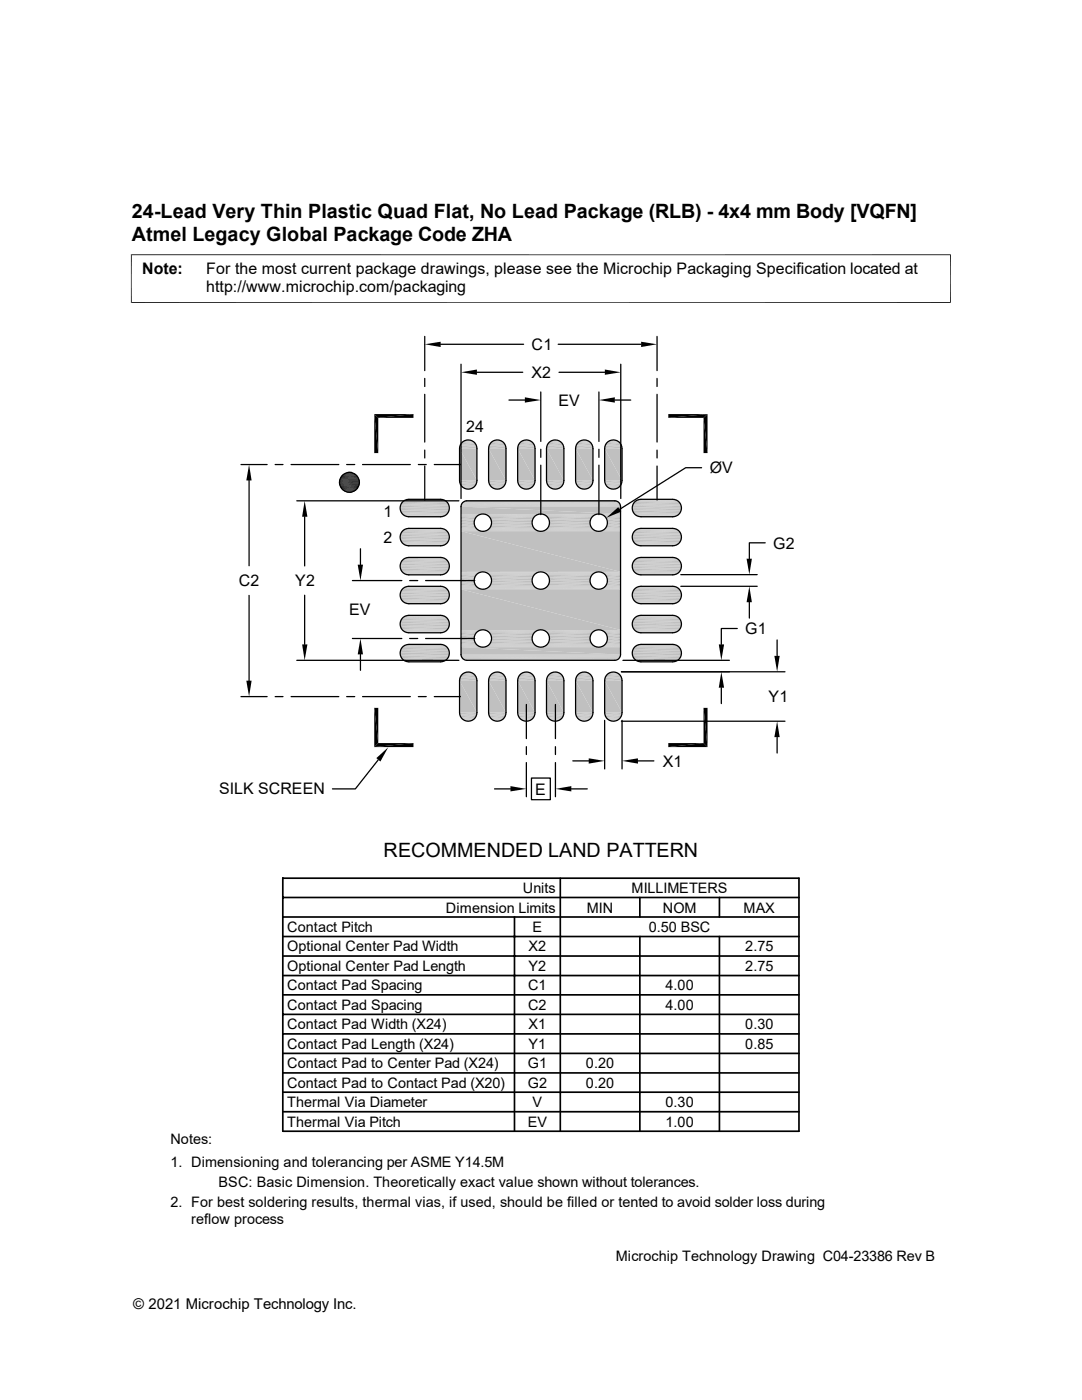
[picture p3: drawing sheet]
<svg xmlns="http://www.w3.org/2000/svg" width="216mm" height="279mm" viewBox="0 0 216 279" stroke-linecap="round" stroke-linejoin="round" font-family="sans-serif">
<g fill="#c0c0c0">
<path d="M121.9 87.9h1z"/>
<path d="M122.2 87.8l.7 .1z"/>
<path d="M116.1 87.9h1z"/>
<path d="M116.4 87.8l.7 .1z"/>
<path d="M110.3 87.9h1z"/>
<path d="M110.7 87.8l.6 .1z"/>
<path d="M104.5 87.9h1z"/>
<path d="M104.9 87.8l.6 .1z"/>
<path d="M98.8 87.9h.9z"/>
<path d="M99.1 87.8l.6 .1z"/>
<path d="M93 87.9h.9z"/>
<path d="M93.3 87.8l.6 .1z"/>
<path d="M121.6 88h1.5z"/>
<path d="M121.9 87.9l1.2 .1z"/>
<path d="M115.8 88h1.5z"/>
<path d="M116.1 87.9l1.2 .1z"/>
<path d="M110 88h1.6z"/>
<path d="M110.3 87.9l1.3 .1z"/>
<path d="M104.2 88h1.6z"/>
<path d="M104.5 87.9l1.3 .1z"/>
<path d="M98.5 88h1.5z"/>
<path d="M98.8 87.9l1.2 .1z"/>
<path d="M92.7 88h1.5z"/>
<path d="M93 87.9l1.2 .1z"/>
</g>
<path d="M121.3 88.1h2.1" fill="none" stroke="#c0c0c0" stroke-width=".2"/>
<path d="M121.6 88h1.5l.3 .1z" fill="#c0c0c0"/>
<path d="M115.5 88.1h2.1" fill="none" stroke="#c0c0c0" stroke-width=".2"/>
<path d="M115.8 88h1.5l.3 .1z" fill="#c0c0c0"/>
<path d="M109.8 88.1h2" fill="none" stroke="#c0c0c0" stroke-width=".2"/>
<path d="M110 88h1.6l.2 .1z" fill="#c0c0c0"/>
<path d="M104 88.1h2" fill="none" stroke="#c0c0c0" stroke-width=".2"/>
<path d="M104.2 88h1.6l.2 .1z" fill="#c0c0c0"/>
<path d="M98.2 88.1h2.1" fill="none" stroke="#c0c0c0" stroke-width=".2"/>
<path d="M98.5 88h1.5l.3 .1z" fill="#c0c0c0"/>
<path d="M92.4 88.1h2.1" fill="none" stroke="#c0c0c0" stroke-width=".2"/>
<path d="M92.7 88h1.5l.3 .1z" fill="#c0c0c0"/>
<path d="M92.2 88.2h2.5M98 88.2h2.5M103.7 88.2h2.6M109.5 88.2h2.6M115.3 88.2h2.6M121.1 88.2h2.6" fill="none" stroke="#c0c0c0" stroke-width=".21"/>
<path d="M91.9 88.5h3M97.7 88.5h3M103.5 88.5h3M109.3 88.5h3M115.1 88.5h3M120.9 88.5h3" fill="none" stroke="#c0c0c0" stroke-width=".25"/>
<path d="M91.7 89h3.5M91.8 88.8h3.2M97.5 89h3.4M97.6 88.8h3.2M103.3 89h3.4M103.4 88.8h3.2M109.1 89h3.4M109.2 88.8h3.2M114.9 89h3.4M115 88.8h3.2M120.6 89h3.5M120.8 88.8h3.2" fill="none" stroke="#c0c0c0" stroke-width=".3"/>
<path d="M91.7 89.4h3.5M97.5 89.4h3.5M103.3 89.4h3.5M109.1 89.4h3.4M114.9 89.4h3.4M120.6 89.4h3.5" fill="none" stroke="#c0c0c0" stroke-width=".34"/>
<g fill="#c0c0c0">
<path d="M120.6 89.5l3.5 6.4h-3.5z"/>
<path d="M120.6 89.5h3.5v6.4z"/>
<path d="M114.9 89.5l3.4 6.4h-3.4z"/>
<path d="M114.9 89.5h3.4v6.4z"/>
<path d="M109.1 89.5l3.4 6.4h-3.4z"/>
<path d="M109.1 89.5h3.4v6.4z"/>
<path d="M103.3 89.5l3.5 6.4h-3.5z"/>
<path d="M103.3 89.5h3.5v6.4z"/>
<path d="M97.5 89.5l3.5 6.4h-3.5z"/>
<path d="M97.5 89.5h3.5v6.4z"/>
<path d="M91.7 89.5l3.5 6.4h-3.5z"/>
<path d="M91.7 89.5h3.5v6.4z"/>
</g>
<path d="M91.7 96.1h3.5M97.5 96.1h3.5M103.3 96.1h3.5M109.1 96.1h3.4M114.9 96.1h3.4M120.6 96.1h3.5" fill="none" stroke="#c0c0c0" stroke-width=".34"/>
<path d="M91.7 96.4h3.5M91.8 96.7h3.2M97.5 96.4h3.4M97.6 96.7h3.2M103.3 96.4h3.4M103.4 96.7h3.2M109.1 96.4h3.4M109.2 96.7h3.2M114.9 96.4h3.4M115 96.7h3.2M120.6 96.4h3.5M120.8 96.7h3.2" fill="none" stroke="#c0c0c0" stroke-width=".3"/>
<path d="M91.9 96.9h3M97.7 96.9h3M103.5 96.9h3M109.3 96.9h3M115.1 96.9h3M120.9 96.9h3" fill="none" stroke="#c0c0c0" stroke-width=".25"/>
<path d="M92.2 97.2h2.5M98 97.2h2.5M103.7 97.2h2.6M109.5 97.2h2.6M115.3 97.2h2.6M121.1 97.2h2.6" fill="none" stroke="#c0c0c0" stroke-width=".21"/>
<path d="M121.3 97.3l1.8 .2h-1.5z" fill="#c0c0c0"/>
<path d="M121.3 97.4h2.1" fill="none" stroke="#c0c0c0" stroke-width=".2"/>
<path d="M115.5 97.3l1.8 .2h-1.5z" fill="#c0c0c0"/>
<path d="M115.5 97.4h2.1" fill="none" stroke="#c0c0c0" stroke-width=".2"/>
<path d="M109.8 97.3l1.8 .2h-1.6z" fill="#c0c0c0"/>
<path d="M109.8 97.4h2" fill="none" stroke="#c0c0c0" stroke-width=".2"/>
<path d="M104 97.3l1.8 .2h-1.6z" fill="#c0c0c0"/>
<path d="M104 97.4h2" fill="none" stroke="#c0c0c0" stroke-width=".2"/>
<path d="M98.2 97.3l1.8 .2h-1.5z" fill="#c0c0c0"/>
<path d="M98.2 97.4h2.1" fill="none" stroke="#c0c0c0" stroke-width=".2"/>
<path d="M92.4 97.3l1.8 .2h-1.5z" fill="#c0c0c0"/>
<path d="M92.4 97.4h2.1" fill="none" stroke="#c0c0c0" stroke-width=".2"/>
<g fill="#c0c0c0">
<path d="M121.6 97.5l1.3 .1z"/>
<path d="M121.6 97.5h1.5l-.2 .1z"/>
<path d="M115.8 97.5l1.3 .1z"/>
<path d="M115.8 97.5h1.5l-.2 .1z"/>
<path d="M110 97.5l1.3 .1z"/>
<path d="M110 97.5h1.6l-.3 .1z"/>
<path d="M104.2 97.5l1.3 .1z"/>
<path d="M104.2 97.5h1.6l-.3 .1z"/>
<path d="M98.5 97.5l1.2 .1z"/>
<path d="M98.5 97.5h1.5l-.3 .1z"/>
<path d="M92.7 97.5l1.2 .1z"/>
<path d="M92.7 97.5h1.5l-.3 .1z"/>
<path d="M121.9 97.6h.7z"/>
<path d="M121.9 97.6h1z"/>
<path d="M116.1 97.6h.7z"/>
<path d="M116.1 97.6h1z"/>
<path d="M110.3 97.6h.7z"/>
<path d="M110.3 97.6h1z"/>
<path d="M104.5 97.6h.7z"/>
<path d="M104.5 97.6h1z"/>
<path d="M98.8 97.6h.6z"/>
<path d="M98.8 97.6h.9z"/>
<path d="M93 97.6h.6z"/>
<path d="M93 97.6h.9z"/>
</g>
<g fill="none" stroke="#c0c0c0" stroke-width=".2">
<path d="M80.6 99.8h8.3M80.9 99.7h7.7M81.2 99.7h7.1M127 99.8h8.2M127.3 99.7h7.6M127.6 99.7h7M80.4 102.8h8.7M80.4 111.6h8.7M80.6 102.9h8.3M80.6 105.6h8.3M80.6 108.7h8.3M80.6 111.4h8.3"/>
<path d="M80.6 114.5h8.3M80.6 117.2h8.3M80.9 103.1h7.7M80.9 105.5h7.7M80.9 108.8h7.7M80.9 111.3h7.7M80.9 114.6h7.7M80.9 117.1h7.7M81.2 103.1h7.1M81.2 105.5h7.1M81.2 108.9h7.1M81.2 111.3h7.1"/>
<path d="M81.2 114.7h7.1M81.2 117h7.1M126.7 102.8h8.7M126.7 111.6h8.7M127 102.9h8.2M127 105.6h8.2M127 108.7h8.2M127 111.4h8.2M127 114.5h8.2M127 117.2h8.2M127.3 103.1h7.6M127.3 105.5h7.6"/>
<path d="M127.3 108.8h7.6M127.3 111.3h7.6M127.3 114.6h7.6M127.3 117.1h7.6M127.6 103.1h7M127.6 105.5h7M127.6 108.9h7M127.6 111.3h7M127.6 114.7h7M127.6 117h7M80.4 120.1h8.7M80.4 128.9h8.7"/>
<path d="M80.6 120.3h8.3M80.6 123h8.3M80.6 126.1h8.3M80.6 128.8h8.3M80.6 131.9h8.3M80.9 120.4h7.7M80.9 122.9h7.7M80.9 126.2h7.7M80.9 128.7h7.7M80.9 132h7.7M81.2 120.5h7.1M81.2 122.8h7.1"/>
<path d="M81.2 126.3h7.1M81.2 128.6h7.1M81.2 132.1h7.1M126.7 120.1h8.7M126.7 128.9h8.7M127 120.3h8.2M127 123h8.2M127 126.1h8.2M127 128.8h8.2M127 131.9h8.2M127.3 120.4h7.6M127.3 122.9h7.6"/>
<path d="M127.3 126.2h7.6M127.3 128.7h7.6M127.3 132h7.6M127.6 120.5h7M127.6 122.8h7M127.6 126.3h7M127.6 128.6h7M127.6 132.1h7"/>
</g>
<g fill="none" stroke="#c0c0c0" stroke-width=".21">
<path d="M80.2 106h9.1M80.2 108.4h9.1M80.4 100h8.7M80.4 105.8h8.7M80.4 108.6h8.7M80.4 114.4h8.7M80.4 117.4h8.7M126.5 106h9.1M126.5 108.4h9.1M126.7 100h8.7M126.7 105.8h8.7M126.7 108.6h8.7"/>
<path d="M126.7 114.4h8.7M126.7 117.4h8.7M80.2 123.4h9.1M80.2 125.7h9.1M80.4 123.2h8.7M80.4 125.9h8.7M80.4 131.7h8.7M126.5 123.4h9.1M126.5 125.7h9.1M126.7 123.2h8.7M126.7 125.9h8.7M126.7 131.7h8.7"/>
</g>
<g fill="none" stroke="#c0c0c0" stroke-width=".25">
<path d="M80 100.5h9.5M80 102.3h9.5M80 112.1h9.5M80 113.9h9.5M80 117.9h9.5M80 119.7h9.5M80.2 100.2h9.1M80.2 102.6h9.1M80.2 111.8h9.1M80.2 114.1h9.1M80.2 117.6h9.1M80.2 119.9h9.1"/>
<path d="M126.3 100.5h9.5M126.3 102.3h9.5M126.3 112.1h9.5M126.3 113.9h9.5M126.3 117.9h9.5M126.3 119.7h9.5M126.5 100.2h9.1M126.5 102.6h9.1M126.5 111.8h9.1M126.5 114.1h9.1M126.5 117.6h9.1M126.5 119.9h9.1"/>
<path d="M80 129.4h9.5M80 131.2h9.5M80.2 129.2h9.1M80.2 131.5h9.1M126.3 129.4h9.5M126.3 131.2h9.5M126.5 129.2h9.1M126.5 131.5h9.1"/>
</g>
<g fill="none" stroke="#c0c0c0" stroke-width=".3">
<path d="M79.8 101.1h9.9M79.8 101.7h9.9M79.8 106.9h9.9M79.8 107.5h9.9M79.8 113h9.9M79.8 118.8h9.9M79.9 100.8h9.7M79.9 106.6h9.7M79.9 107.8h9.7M79.9 112.3h9.7M79.9 113.6h9.7M79.9 118.1h9.7"/>
<path d="M79.9 119.4h9.7M80 106.3h9.5M80 108.1h9.5M126.2 101.1h9.8M126.2 101.7h9.8M126.2 106.9h9.8M126.2 107.5h9.8M126.2 113h9.8M126.2 118.8h9.8M126.2 100.8h9.7M126.2 106.6h9.7M126.2 107.8h9.7"/>
<path d="M126.2 112.3h9.7M126.2 113.6h9.7M126.2 118.1h9.7M126.2 119.4h9.7M126.3 106.3h9.5M126.3 108.1h9.5M79.8 124.2h9.9M79.8 124.9h9.9M79.8 130h9.9M79.8 130.7h9.9M79.9 123.9h9.7M79.9 125.2h9.7"/>
<path d="M79.9 131h9.7M80 123.6h9.5M80 125.5h9.5M126.2 124.2h9.8M126.2 124.9h9.8M126.2 130h9.8M126.2 130.7h9.8M126.2 123.9h9.7M126.2 125.2h9.7M126.2 131h9.7M126.3 123.6h9.5M126.3 125.5h9.5"/>
</g>
<g fill="none" stroke="#c0c0c0" stroke-width=".34">
<path d="M79.8 101.4h9.9M79.8 107.2h9.9M79.8 112.6h9.9M79.8 113.3h9.9M79.8 118.4h9.9M79.8 119.1h9.9M79.9 102h9.7M126.2 101.4h9.8M126.2 107.2h9.8M126.2 112.6h9.8M126.2 113.3h9.8M126.2 118.4h9.8"/>
<path d="M126.2 119.1h9.8M126.2 102h9.7M79.8 124.5h9.9M79.8 130.3h9.9M79.9 129.7h9.7M126.2 124.5h9.8M126.2 130.3h9.8M126.2 129.7h9.7"/>
</g>
<g fill="#c0c0c0">
<path d="M121.9 134.2h1z"/>
<path d="M122.2 134.1l.7 .1z"/>
<path d="M116.1 134.2h1z"/>
<path d="M116.4 134.1l.7 .1z"/>
<path d="M110.3 134.2h1z"/>
<path d="M110.7 134.1l.6 .1z"/>
<path d="M104.5 134.2h1z"/>
<path d="M104.9 134.1l.6 .1z"/>
<path d="M98.8 134.2h.9z"/>
<path d="M99.1 134.1l.6 .1z"/>
<path d="M93 134.2h.9z"/>
<path d="M93.3 134.1l.6 .1z"/>
<path d="M121.6 134.3l.3-.1 1.2 .1z"/>
<path d="M121.9 134.2l1.2 .1z"/>
<path d="M115.8 134.3l.3-.1 1.2 .1z"/>
<path d="M116.1 134.2l1.2 .1z"/>
<path d="M110 134.3l.3-.1 1.3 .1z"/>
<path d="M110.3 134.2l1.3 .1z"/>
<path d="M104.2 134.3l.3-.1 1.3 .1z"/>
<path d="M104.5 134.2l1.3 .1z"/>
<path d="M98.5 134.3l.3-.1 1.2 .1z"/>
<path d="M98.8 134.2l1.2 .1z"/>
<path d="M92.7 134.3l.3-.1 1.2 .1z"/>
<path d="M93 134.2l1.2 .1z"/>
</g>
<path d="M121.3 134.4h2.1" fill="none" stroke="#c0c0c0" stroke-width=".2"/>
<path d="M121.6 134.3h1.5l.3 .2z" fill="#c0c0c0"/>
<path d="M115.5 134.4h2.1" fill="none" stroke="#c0c0c0" stroke-width=".2"/>
<path d="M115.8 134.3h1.5l.3 .2z" fill="#c0c0c0"/>
<path d="M109.8 134.4h2" fill="none" stroke="#c0c0c0" stroke-width=".2"/>
<path d="M110 134.3h1.6l.2 .2z" fill="#c0c0c0"/>
<path d="M104 134.4h2" fill="none" stroke="#c0c0c0" stroke-width=".2"/>
<path d="M104.2 134.3h1.6l.2 .2z" fill="#c0c0c0"/>
<path d="M98.2 134.4h2.1" fill="none" stroke="#c0c0c0" stroke-width=".2"/>
<path d="M98.5 134.3h1.5l.3 .2z" fill="#c0c0c0"/>
<path d="M92.4 134.4h2.1" fill="none" stroke="#c0c0c0" stroke-width=".2"/>
<path d="M92.7 134.3h1.5l.3 .2z" fill="#c0c0c0"/>
<path d="M92.2 134.6h2.5M98 134.6h2.5M103.7 134.6h2.6M109.5 134.6h2.6M115.3 134.6h2.6M121.1 134.6h2.6" fill="none" stroke="#c0c0c0" stroke-width=".21"/>
<path d="M91.9 134.8h3M97.7 134.8h3M103.5 134.8h3M109.3 134.8h3M115.1 134.8h3M120.9 134.8h3" fill="none" stroke="#c0c0c0" stroke-width=".25"/>
<path d="M91.7 135.4h3.5M91.8 135.1h3.2M97.5 135.4h3.4M97.6 135.1h3.2M103.3 135.4h3.4M103.4 135.1h3.2M109.1 135.4h3.4M109.2 135.1h3.2M114.9 135.4h3.4M115 135.1h3.2M120.6 135.4h3.5M120.8 135.1h3.2" fill="none" stroke="#c0c0c0" stroke-width=".3"/>
<path d="M91.7 135.7h3.5M97.5 135.7h3.5M103.3 135.7h3.5M109.1 135.7h3.4M114.9 135.7h3.4M120.6 135.7h3.5" fill="none" stroke="#c0c0c0" stroke-width=".34"/>
<g fill="#c0c0c0">
<path d="M120.6 135.8l3.5 6.4h-3.5z"/>
<path d="M120.6 135.8h3.5v6.4z"/>
<path d="M114.9 135.8l3.4 6.4h-3.4z"/>
<path d="M114.9 135.8h3.4v6.4z"/>
<path d="M109.1 135.8l3.4 6.4h-3.4z"/>
<path d="M109.1 135.8h3.4v6.4z"/>
<path d="M103.3 135.8l3.5 6.4h-3.5z"/>
<path d="M103.3 135.8h3.5v6.4z"/>
<path d="M97.5 135.8l3.5 6.4h-3.5z"/>
<path d="M97.5 135.8h3.5v6.4z"/>
<path d="M91.7 135.8l3.5 6.4h-3.5z"/>
<path d="M91.7 135.8h3.5v6.4z"/>
</g>
<path d="M91.7 142.4h3.5M97.5 142.4h3.5M103.3 142.4h3.5M109.1 142.4h3.4M114.9 142.4h3.4M120.6 142.4h3.5" fill="none" stroke="#c0c0c0" stroke-width=".34"/>
<path d="M91.7 142.7h3.5M91.8 143h3.2M97.5 142.7h3.4M97.6 143h3.2M103.3 142.7h3.4M103.4 143h3.2M109.1 142.7h3.4M109.2 143h3.2M114.9 142.7h3.4M115 143h3.2M120.6 142.7h3.5M120.8 143h3.2" fill="none" stroke="#c0c0c0" stroke-width=".3"/>
<path d="M91.9 143.3h3M97.7 143.3h3M103.5 143.3h3M109.3 143.3h3M115.1 143.3h3M120.9 143.3h3" fill="none" stroke="#c0c0c0" stroke-width=".25"/>
<path d="M92.2 143.5h2.5M98 143.5h2.5M103.7 143.5h2.6M109.5 143.5h2.6M115.3 143.5h2.6M121.1 143.5h2.6" fill="none" stroke="#c0c0c0" stroke-width=".21"/>
<path d="M121.3 143.6l1.8 .2h-1.5z" fill="#c0c0c0"/>
<path d="M121.3 143.7h2.1" fill="none" stroke="#c0c0c0" stroke-width=".2"/>
<path d="M115.5 143.6l1.8 .2h-1.5z" fill="#c0c0c0"/>
<path d="M115.5 143.7h2.1" fill="none" stroke="#c0c0c0" stroke-width=".2"/>
<path d="M109.8 143.6l1.8 .2h-1.6z" fill="#c0c0c0"/>
<path d="M109.8 143.7h2" fill="none" stroke="#c0c0c0" stroke-width=".2"/>
<path d="M104 143.6l1.8 .2h-1.6z" fill="#c0c0c0"/>
<path d="M104 143.7h2" fill="none" stroke="#c0c0c0" stroke-width=".2"/>
<path d="M98.2 143.6l1.8 .2h-1.5z" fill="#c0c0c0"/>
<path d="M98.2 143.7h2.1" fill="none" stroke="#c0c0c0" stroke-width=".2"/>
<path d="M92.4 143.6l1.8 .2h-1.5z" fill="#c0c0c0"/>
<path d="M92.4 143.7h2.1" fill="none" stroke="#c0c0c0" stroke-width=".2"/>
<g fill="#c0c0c0">
<path d="M121.6 143.8h1.3z"/>
<path d="M121.6 143.8h1.5z"/>
<path d="M115.8 143.8h1.3z"/>
<path d="M115.8 143.8h1.5z"/>
<path d="M110 143.8h1.3z"/>
<path d="M110 143.8h1.6z"/>
<path d="M104.2 143.8h1.3z"/>
<path d="M104.2 143.8h1.6z"/>
<path d="M98.5 143.8h1.2z"/>
<path d="M98.5 143.8h1.5z"/>
<path d="M92.7 143.8h1.2z"/>
<path d="M92.7 143.8h1.5z"/>
<path d="M121.9 143.8l.7 .1z"/>
<path d="M121.9 143.8h1z"/>
<path d="M116.1 143.8l.7 .1z"/>
<path d="M116.1 143.8h1z"/>
<path d="M110.3 143.8l.7 .1z"/>
<path d="M110.3 143.8h1z"/>
<path d="M104.5 143.8l.7 .1z"/>
<path d="M104.5 143.8h1z"/>
<path d="M98.8 143.8l.6 .1z"/>
<path d="M98.8 143.8h.9z"/>
<path d="M93 143.8l.6 .1z"/>
<path d="M93 143.8h.9z"/>
</g>
<g fill="none" stroke="#c0c0c0" stroke-width=".2">
<path d="M92.9 100h30M92 100.9h31.8M92 101h31.8M92 100.8h31.8M92.1 100.6h31.6M92.1 100.7h31.6M92.2 100.5h31.5M92.2 100.4h31.4M92.2 100.3h31.3M92.3 100.2h31.2M92.4 100.2h31M92.5 100.1h30.8"/>
<path d="M92.6 100.1h30.6M92.7 100h30.4"/>
</g>
<g fill="#c0c0c0">
<path d="M92 101.1l31.8 1.5h-31.8z"/>
<path d="M92 101.1h31.8v1.5z"/>
</g>
<g fill="none" stroke="#c0c0c0" stroke-width=".2">
<path d="M92 102.6h4.2M92 102.7h3.8M92 102.8h3.5M92 105.7h3.5M92 105.9h3.8M92 106h4.2M96.5 102.6h11.2M96.5 106h11.2M96.8 102.7h10.6M96.8 105.9h10.6M97.1 102.8h10M97.1 105.7h10"/>
<path d="M108.1 102.6h11.2M108.1 106h11.2M108.4 102.7h10.6M108.4 105.9h10.6M108.7 102.8h10M108.7 105.7h10M119.6 102.6h4.2M119.6 106h4.2M120 102.7h3.8M120 105.9h3.8M120.3 102.8h3.5M120.3 105.7h3.5"/>
</g>
<path d="M92 103h3.3M92 105.6h3.3M97.4 103h9.4M97.4 105.6h9.4M109 103h9.4M109 105.6h9.4M120.5 103h3.3M120.5 105.6h3.3" fill="none" stroke="#c0c0c0" stroke-width=".21"/>
<path d="M92 103.3h3M92 105.3h3M97.6 103.3h9M97.6 105.3h9M109.2 103.3h9M109.2 105.3h9M120.8 103.3h3M120.8 105.3h3" fill="none" stroke="#c0c0c0" stroke-width=".25"/>
<g fill="none" stroke="#c0c0c0" stroke-width=".3">
<path d="M92 103.5h2.9M92 103.8h2.7M92 104.5h2.6M92 104.8h2.7M92 105.1h2.9M97.8 103.5h8.6M97.8 105.1h8.6M98 103.8h8.3M98 104.8h8.3M98 104.5h8.2M109.4 103.5h8.6M109.4 105.1h8.6"/>
<path d="M109.5 103.8h8.4M109.5 104.8h8.4M109.6 104.5h8.2M120.9 103.5h2.9M120.9 105.1h2.9M121.1 103.8h2.7M121.1 104.8h2.7M121.2 104.5h2.6"/>
</g>
<path d="M92 104.1h2.6M98 104.1h8.2M109.6 104.1h8.2M121.2 104.1h2.6" fill="none" stroke="#c0c0c0" stroke-width=".34"/>
<g fill="#c0c0c0">
<path d="M92 106l31.8 8.1h-31.8z"/>
<path d="M92 106h31.8v8.1z"/>
</g>
<g fill="none" stroke="#c0c0c0" stroke-width=".2">
<path d="M92 114.2h4.2M92 114.3h3.8M92 114.4h3.5M92 117.3h3.5M92 117.5h3.8M92 117.6h4.2M96.5 114.2h11.2M96.5 117.6h11.2M96.8 114.3h10.6M96.8 117.5h10.6M97.1 114.4h10M97.1 117.3h10"/>
<path d="M108.1 114.2h11.2M108.1 117.6h11.2M108.4 114.3h10.6M108.4 117.5h10.6M108.7 114.4h10M108.7 117.3h10M119.6 114.2h4.2M119.6 117.6h4.2M120 114.3h3.8M120 117.5h3.8M120.3 114.4h3.5M120.3 117.3h3.5"/>
</g>
<path d="M92 114.6h3.3M92 117.2h3.3M97.4 114.6h9.4M97.4 117.2h9.4M109 114.6h9.4M109 117.2h9.4M120.5 114.6h3.3M120.5 117.2h3.3" fill="none" stroke="#c0c0c0" stroke-width=".21"/>
<path d="M92 114.8h3M92 116.9h3M97.6 114.8h9M97.6 116.9h9M109.2 114.8h9M109.2 116.9h9M120.8 114.8h3M120.8 116.9h3" fill="none" stroke="#c0c0c0" stroke-width=".25"/>
<g fill="none" stroke="#c0c0c0" stroke-width=".3">
<path d="M92 115.1h2.9M92 115.4h2.7M92 116.4h2.7M92 116.6h2.9M97.8 115.1h8.6M97.8 116.6h8.6M98 115.4h8.3M98 116.4h8.3M109.4 115.1h8.6M109.4 116.6h8.6M109.5 115.4h8.4M109.5 116.4h8.4"/>
<path d="M120.9 115.1h2.9M120.9 116.6h2.9M121.1 115.4h2.7M121.1 116.4h2.7"/>
</g>
<path d="M92 115.7h2.6M92 116h2.6M98 115.7h8.2M98 116h8.2M109.6 115.7h8.2M109.6 116h8.2M121.2 115.7h2.6M121.2 116h2.6" fill="none" stroke="#c0c0c0" stroke-width=".34"/>
<g fill="#c0c0c0">
<path d="M92 117.6l31.8 8.1h-31.8z"/>
<path d="M92 117.6h31.8v8.1z"/>
</g>
<g fill="none" stroke="#c0c0c0" stroke-width=".2">
<path d="M92 125.8h4.2M92 125.8h3.8M92 126h3.5M92 128.9h3.5M92 129.1h3.8M92 129.1h4.2M96.5 125.8h11.2M96.5 129.1h11.2M96.8 125.8h10.6M96.8 129.1h10.6M97.1 126h10M97.1 128.9h10"/>
<path d="M108.1 125.8h11.2M108.1 129.1h11.2M108.4 125.8h10.6M108.4 129.1h10.6M108.7 126h10M108.7 128.9h10M119.6 125.8h4.2M119.6 129.1h4.2M120 125.8h3.8M120 129.1h3.8M120.3 126h3.5M120.3 128.9h3.5"/>
</g>
<path d="M92 126.2h3.3M92 128.7h3.3M97.4 126.2h9.4M97.4 128.7h9.4M109 126.2h9.4M109 128.7h9.4M120.5 126.2h3.3M120.5 128.7h3.3" fill="none" stroke="#c0c0c0" stroke-width=".21"/>
<path d="M92 126.4h3M92 128.5h3M97.6 126.4h9M97.6 128.5h9M109.2 126.4h9M109.2 128.5h9M120.8 126.4h3M120.8 128.5h3" fill="none" stroke="#c0c0c0" stroke-width=".25"/>
<g fill="none" stroke="#c0c0c0" stroke-width=".3">
<path d="M92 126.7h2.9M92 127h2.7M92 127.3h2.6M92 127.9h2.7M92 128.2h2.9M97.8 126.7h8.6M97.8 128.2h8.6M98 127h8.3M98 127.9h8.3M98 127.3h8.2M109.4 126.7h8.6M109.4 128.2h8.6"/>
<path d="M109.5 127h8.4M109.5 127.9h8.4M109.6 127.3h8.2M120.9 126.7h2.9M120.9 128.2h2.9M121.1 127h2.7M121.1 127.9h2.7M121.2 127.3h2.6"/>
</g>
<path d="M92 127.6h2.6M98 127.6h8.2M109.6 127.6h8.2M121.2 127.6h2.6" fill="none" stroke="#c0c0c0" stroke-width=".34"/>
<g fill="#c0c0c0">
<path d="M92 129.2l31.8 1.4h-31.8z"/>
<path d="M92 129.2h31.8v1.4z"/>
</g>
<path d="M92 130.7h31.8M92.1 131.1h31.6M92.2 131.3h31.5M92.2 131.4h31.4M92.4 131.6h31M92.6 131.7h30.6M92.8 131.7h30.3M93 131.8h29.9" fill="none" stroke="#c0c0c0" stroke-width=".2"/>
<path d="M92 130.9h31.8" fill="none" stroke="#c0c0c0" stroke-width=".21"/>
<g fill="none" stroke="#000" stroke-width=".25">
<path d="M84.8 67.1v6.9M84.8 75.5v1.6M84.8 78.7v9.5M87.9 68.7h16.6M92 72.7v26.8M95.2 74.3h9.1M101.6 79.8h3.1M107.9 78.2v9.9M111.4 68.7h16.5M111.5 74.3h9.2M119.5 78.2v9.9M122.7 79.8h3.2"/>
<path d="M123.9 72.7v26.8M131.1 67.1v6.9M131.1 75.5v1.6M131.1 78.7v9.5M48.1 92.7h5.2M49.7 95.9v17M54.9 92.7h1.6M58.1 92.7h9.5M59.2 99.9h32.4M69.2 92.7h1.6M72.3 92.7h9.6M83.5 92.7h1.5"/>
<path d="M84.8 89.8v1.6M84.8 93v6.8M86.7 92.7h5.2M92.1 88.4a1.74 1.74 0 0 1 1.9-.5 1.74 1.74 0 0 1 1.2 1.6v6.4a1.74 1.74 0 0 1-1.8 1.7 1.74 1.74 0 0 1-1.7-1.7v-6.4zM97.9 88.4a1.74 1.74 0 0 1 1.9-.5 1.74 1.74 0 0 1 1.2 1.6v6.4a1.74 1.74 0 0 1-1.8 1.7 1.74 1.74 0 0 1-1.7-1.7v-6.4zM103.7 88.4a1.74 1.74 0 0 1 1.9-.5 1.74 1.74 0 0 1 1.2 1.6v6.4a1.74 1.74 0 0 1-1.8 1.7 1.74 1.74 0 0 1-1.7-1.7v-6.4zM107.9 89.7v1.6M107.9 92.8v9.9M109.4 88.4a1.74 1.74 0 0 1 2-.5 1.74 1.74 0 0 1 1.1 1.6v6.4a1.74 1.74 0 0 1-1.7 1.7 1.74 1.74 0 0 1-1.7-1.7v-6.4zM115.2 88.4a1.74 1.74 0 0 1 2-.5 1.74 1.74 0 0 1 1.1 1.6v6.4a1.74 1.74 0 0 1-1.7 1.7 1.74 1.74 0 0 1-1.7-1.7v-6.4zM119.5 89.7v1.6M119.5 92.8v9.9"/>
<path d="M121 88.4a1.74 1.74 0 0 1 2-.5 1.74 1.74 0 0 1 1.1 1.6v6.4a1.74 1.74 0 0 1-1.7 1.7 1.74 1.74 0 0 1-1.8-1.7v-6.4zM131.1 89.8v1.6M131.1 93v6.8M140 93.3h-3.2l-13.1 8.3M49.7 118.8v17M60.8 103.1v9.8M60.8 118.8v9.8M70.3 115.9h9.9M71.9 109.5v3.2M80.2 100.3a1.73 1.73 0 0 1 1.4-.6h6.3a1.74 1.74 0 0 1 1.8 1.7 1.74 1.74 0 0 1-1.8 1.7h-6.3a1.74 1.74 0 0 1-1.6-1 1.74 1.74 0 0 1 .2-1.8zM80.2 106.1a1.73 1.73 0 0 1 1.4-.6h6.3a1.74 1.74 0 0 1 1.8 1.7 1.74 1.74 0 0 1-1.8 1.7h-6.3a1.74 1.74 0 0 1-1.6-1 1.74 1.74 0 0 1 .2-1.8zM80.2 111.9a1.73 1.73 0 0 1 1.4-.6h6.3a1.74 1.74 0 0 1 1.8 1.7 1.74 1.74 0 0 1-1.8 1.7h-6.3a1.74 1.74 0 0 1-1.6-1 1.74 1.74 0 0 1 .2-1.8z"/>
<path d="M80.2 117.6a1.73 1.73 0 0 1 1.4-.6h6.3a1.74 1.74 0 0 1 1.8 1.7 1.74 1.74 0 0 1-1.8 1.8h-6.3a1.74 1.74 0 0 1-1.6-1 1.74 1.74 0 0 1 .2-1.9zM81.7 115.9h1.7M84.9 115.9h9.8M92.3 100.3l.8-.4 29.9 .1a1.16 1.16 0 0 1 .8 1.1v29.8a1.16 1.16 0 0 1-1.1 .9l-29.9-.1a1.16 1.16 0 0 1-.8-1.1v-29.5zM126.5 117.6a1.73 1.73 0 0 1 1.4-.6h6.3a1.74 1.74 0 0 1 1.8 1.7 1.74 1.74 0 0 1-1.8 1.8h-6.3a1.74 1.74 0 0 1-1.6-1 1.74 1.74 0 0 1 .2-1.9zM126.5 111.9a1.73 1.73 0 0 1 1.4-.6h6.3a1.74 1.74 0 0 1 1.8 1.7 1.74 1.74 0 0 1-1.8 1.7h-6.3a1.74 1.74 0 0 1-1.6-1 1.74 1.74 0 0 1 .2-1.8zM126.5 106.1a1.73 1.73 0 0 1 1.4-.6h6.3a1.74 1.74 0 0 1 1.8 1.7 1.74 1.74 0 0 1-1.8 1.7h-6.3a1.74 1.74 0 0 1-1.6-1 1.74 1.74 0 0 1 .2-1.8zM126.8 100l1.1-.3h6.3a1.74 1.74 0 0 1 1.8 1.7 1.74 1.74 0 0 1-1.8 1.7h-6.3a1.74 1.74 0 0 1-1.7-1.1 1.74 1.74 0 0 1 .6-2zM135.8 117h15.3M135.8 114.7h15.3M152.7 108.3h-3.2v3.2M48.1 139h5.2"/>
<path d="M54.9 139h1.6M58.1 139h9.5M59.2 131.8h32.4M69.2 139h1.6M70.3 127.4h9.9M71.9 130.6v3.2M72.3 139h9.6M80.2 123.4a1.73 1.73 0 0 1 1.4-.6h6.3a1.74 1.74 0 0 1 1.8 1.7 1.74 1.74 0 0 1-1.8 1.8h-6.3a1.74 1.74 0 0 1-1.6-1 1.74 1.74 0 0 1 .2-1.9zM80.2 129.2a1.73 1.73 0 0 1 1.4-.6h6.3a1.74 1.74 0 0 1 1.8 1.7 1.74 1.74 0 0 1-1.8 1.8h-6.3a1.74 1.74 0 0 1-1.6-1 1.74 1.74 0 0 1 .2-1.9zM81.7 127.4h1.7M83.5 139h1.5M84.9 127.4h9.8"/>
<path d="M86.7 139h5.2M92.3 134.5a1.74 1.74 0 0 1 1.9-.2 1.74 1.74 0 0 1 1 1.5v6.4a1.74 1.74 0 0 1-1.8 1.7 1.74 1.74 0 0 1-1.7-1.7v-6.4a1.73 1.73 0 0 1 .6-1.3zM98.1 134.5a1.74 1.74 0 0 1 1.9-.2 1.74 1.74 0 0 1 1 1.5v6.4a1.74 1.74 0 0 1-1.8 1.7 1.74 1.74 0 0 1-1.7-1.7v-6.4a1.73 1.73 0 0 1 .6-1.3zM103.7 134.7a1.74 1.74 0 0 1 1.9-.5 1.74 1.74 0 0 1 1.2 1.6v6.4a1.74 1.74 0 0 1-1.8 1.7 1.74 1.74 0 0 1-1.7-1.7v-6.4zM109.4 134.7a1.74 1.74 0 0 1 2-.5 1.74 1.74 0 0 1 1.1 1.6v6.4a1.74 1.74 0 0 1-1.7 1.7 1.74 1.74 0 0 1-1.7-1.7v-6.4zM115.2 134.7a1.74 1.74 0 0 1 2-.5 1.74 1.74 0 0 1 1.1 1.6v6.4a1.74 1.74 0 0 1-1.7 1.7 1.74 1.74 0 0 1-1.7-1.7v-6.4zM121 134.7a1.74 1.74 0 0 1 2-.5 1.74 1.74 0 0 1 1.1 1.6v6.4a1.74 1.74 0 0 1-1.7 1.7 1.74 1.74 0 0 1-1.8-1.7v-6.4zM124 134.1h32.6M124.3 131.8h21.2M126.5 129.2a1.73 1.73 0 0 1 1.4-.6h6.3a1.74 1.74 0 0 1 1.8 1.7 1.74 1.74 0 0 1-1.8 1.8h-6.3a1.74 1.74 0 0 1-1.6-1 1.74 1.74 0 0 1 .2-1.9zM126.8 123.2l1.1-.4h6.3a1.74 1.74 0 0 1 1.8 1.7 1.74 1.74 0 0 1-1.8 1.8h-6.3a1.74 1.74 0 0 1-1.7-1.2 1.74 1.74 0 0 1 .6-1.9zM143.9 137.2v3.2"/>
<path d="M147.1 125.4h-3.2v3.2M149.5 120.2v3.2M155.1 127.7v3.2M75.5 151.6l-4.6 5.8h-4.6M98.7 157.4h3.2M105 140.6v6.8M105 149v1.6M105 152.2v6.8M106 155.3h3.8v4.3h-3.8zM110.8 140.6v6.8M110.8 149v1.6M110.8 152.2v6.8"/>
<path d="M114 157.4h3.2M114.3 151.8h3.2M120.6 143.8v9.7M124 143.9h32.6M124.1 143.8v9.7M127.3 151.8h3.2M155.1 147.1v3.2"/>
<circle cx="69.7" cy="96.3" r="1.98"/>
<circle cx="96.3" cy="115.9" r="1.74"/>
<circle cx="96.3" cy="104.3" r="1.74"/>
<circle cx="107.9" cy="104.3" r="1.74"/>
<circle cx="107.9" cy="115.9" r="1.74"/>
<circle cx="119.5" cy="104.3" r="1.74"/>
<circle cx="119.5" cy="115.9" r="1.74"/>
<circle cx="96.3" cy="127.4" r="1.74"/>
<circle cx="107.9" cy="127.4" r="1.74"/>
<circle cx="119.5" cy="127.4" r="1.74"/>
</g>
<g fill="none" stroke="#000" stroke-width=".34">
<path d="M56.4 179.1h103M56.4 175.3h103v50.5h-103zM111.8 175.3v50.5M127.7 179.1v3.9M143.6 179.1v3.9M56.4 183h103M56.4 190.8h103M56.4 186.9h103M56.4 194.7h103M56.4 198.5h103M102.7 183v42.8M127.7 186.9v38.9"/>
<path d="M143.6 186.9v38.9M56.4 202.4h103M56.4 206.3h103M56.4 218h103M56.4 210.2h103M56.4 214.1h103M56.4 221.9h103"/>
</g>
<g fill="#000">
<path d="M84.8 68.7l3.1-.5v1.1zM92 74.3l3.2-.6v1.1zM104.7 79.3l3.2 .5-3.2 .5zM120.7 73.7l3.2 .6-3.2 .5zM119.5 79.8l3.2-.5v1zM127.9 68.2l3.2 .5-3.2 .6zM49.7 92.7l.5 3.2h-1.1zM68.7 98l1.9 .1zM68.9 94.4l1.8 .1zM68.9 98.1l1.5 .1zM68.9 98.1h1.7zM68.9 94.4h1.7z"/>
<path d="M69 94.4h1.6zM69 98.2l1.2 .1zM69 98.2h1.4zM69 94.4h1.4zM69.3 94.3l1.1 .1zM69.3 98.3h.6zM69.3 98.3h.9zM69.3 94.3h.9zM69.4 94.3h.8zM69.4 98.3h.5zM69.4 94.3h.5zM74.7 82.6l.8 7.8h-.8z"/>
<path d="M74.7 82.6h7.8l-7 .8zM74.7 82.6l.8 .8v7zM75.5 83.4l7-.8v.8zM133.3 82.6h7.9l-7.9 .8zM133.3 83.4l7.9-.8-.8 .8zM140.4 83.4l.8 7h-.8zM140.4 83.4l.8-.8v7.8zM60.8 99.9l.5 3.2h-1zM71.4 112.7h1l-.5 3.2zM121 103.3l2.4-2.1 .6 .9zM149 111.5h1l-.5 3.2zM49.1 135.8h1.1l-.5 3.2z"/>
<path d="M60.3 128.6h1l-.5 3.2zM71.9 127.4l.5 3.2h-1zM143.9 134.1l.6 3.1h-1.1zM143.4 128.6h1.1l-.6 3.2zM149.5 117l.5 3.2h-1zM154.5 130.9h1.1l-.5 3.2zM74.7 141.3l.8 7-.8 .8zM75.1 151.3l2.4-2.2-1.6 2.9zM74.7 141.3h.8v7zM74.7 149.1l7.8-.8v.8zM74.7 149.1l.8-.8h7zM101.9 156.9l3.1 .5-3.1 .5z"/>
<path d="M110.8 157.4l3.2-.5v1zM117.5 151.3l3.1 .5-3.1 .6zM124.1 151.8l3.2-.5v1.1zM140.4 141.3l.8 7.8-.8-.8zM133.3 148.3h7.1l-7.1 .8zM140.4 141.3h.8v7.8zM133.3 149.1l7.1-.8 .8 .8zM155.1 143.9l.5 3.2h-1.1z"/>
</g>
<g fill="none" stroke="#000" stroke-width=".2">
<path d="M26.1 50.8h163.6M26.2 50.8v9.7M189.7 50.8v9.7M26.1 60.4h163.6M67.7 96h4.1M67.7 96.6h4.1M67.8 95.6h3.9M67.8 96.9h3.9M67.9 95.4h3.7M67.9 97.1h3.7M67.9 95.3h3.6M67.9 97.3h3.6"/>
<path d="M68 95.1h3.4M68 97.5h3.4M68.1 94.9h3.2M68.1 97.6h3.2M68.3 94.8h2.9M68.3 97.7h2.9M68.4 94.7h2.6M68.4 97.9h2.6M68.6 94.6h2.3M68.6 98h2.3M68.7 94.4h2M68.7 98.1h2"/>
</g>
<path d="M67.7 96.2h4.1M67.7 96.4h4.1M67.7 95.8h4M67.7 96.8h4" fill="none" stroke="#000" stroke-width=".21"/>
<g font-size="3.9">
<text x="26.3" y="43.5">24-Lead Very Thin Plastic Quad Flat, No Lead Package (RLB) - 4x4 mm Body [VQFN]</text>
<text x="26.3" y="48">Atmel Legacy Global Package Code ZHA</text>
<text x="76.5" y="171.1">RECOMMENDED LAND PATTERN</text>
</g>
<g font-size="3.2">
<text x="28.4" y="54.6">Note:</text>
<text x="41.1" y="54.6">For the most current package drawings, please see the Microchip Packaging Specification located at</text>
<text x="41.1" y="58.3">http://www.microchip.com/packaging</text>
<text x="106.1" y="69.9">C1</text>
<text x="106" y="75.4">X2</text>
<text x="111.5" y="81">EV</text>
<text x="93" y="86.2">24</text>
<text x="141.6" y="94.4">ØV</text>
<text x="76.5" y="103.2">1</text>
<text x="76.5" y="108.3">2</text>
<text x="154.3" y="109.5">G2</text>
<text x="47.7" y="117">C2</text>
<text x="58.9" y="117">Y2</text>
<text x="69.7" y="122.8">EV</text>
<text x="148.7" y="126.5">G1</text>
<text x="153.4" y="140.2">Y1</text>
<text x="132.2" y="153">X1</text>
<text x="43.7" y="158.5">SILK SCREEN</text>
<text x="106.8" y="158.6">E</text>
</g>
<text font-size="3" x="26.6" y="261.3">© 2021 Microchip Technology Inc.</text>
<g font-size="2.9">
<text x="104.3" y="178.2">Units</text>
<text x="126" y="178.2">MILLIMETERS</text>
<text x="57.3" y="186">Contact Pitch</text>
<text x="89" y="182.1">Dimension Limits</text>
<text x="106.3" y="186">E</text>
<text x="117.1" y="182.1">MIN</text>
<text x="129.5" y="186">0.50 BSC</text>
<text x="132.2" y="182.1">NOM</text>
<text x="148.4" y="182.1">MAX</text>
<text x="57.3" y="189.9">Optional Center Pad Width</text>
<text x="105.5" y="189.9">X2</text>
<text x="148.7" y="189.9">2.75</text>
<text x="57.3" y="197.7">Contact Pad Spacing</text>
<text x="57.3" y="193.8">Optional Center Pad Length</text>
<text x="105.4" y="197.7">C1</text>
<text x="105.5" y="193.8">Y2</text>
<text x="132.8" y="197.7">4.00</text>
<text x="148.7" y="193.8">2.75</text>
<text x="57.3" y="201.5">Contact Pad Spacing</text>
<text x="105.4" y="201.5">C2</text>
<text x="132.8" y="201.5">4.00</text>
<text x="57.3" y="209.3">Contact Pad Length (X24)</text>
<text x="57.3" y="205.4">Contact Pad Width (X24)</text>
<text x="105.5" y="209.3">Y1</text>
<text x="105.5" y="205.4">X1</text>
<text x="148.7" y="209.3">0.85</text>
<text x="148.7" y="205.4">0.30</text>
<text x="57.3" y="213.2">Contact Pad to Center Pad (X24)</text>
<text x="105.3" y="213.2">G1</text>
<text x="116.9" y="213.2">0.20</text>
<text x="57.3" y="217.1">Contact Pad to Contact Pad (X20)</text>
<text x="57.3" y="221">Thermal Via Diameter</text>
<text x="105.3" y="217.1">G2</text>
<text x="106.3" y="221">V</text>
<text x="116.9" y="217.1">0.20</text>
<text x="132.8" y="221">0.30</text>
<text x="57.3" y="224.8">Thermal Via Pitch</text>
<text x="105.3" y="224.8">EV</text>
<text x="132.8" y="224.8">1.00</text>
<text x="34" y="232.9">1. Dimensioning and tolerancing per ASME Y14.5M</text>
<text x="34" y="228.3">Notes:</text>
<text x="43.6" y="236.9">BSC: Basic Dimension. Theoretically exact value shown without tolerances.</text>
<text x="34" y="240.9">2. For best soldering results, thermal vias, if used, should be filled or tented to avoid solder loss during</text>
<text x="38.1" y="244.3">reflow process</text>
<text x="122.9" y="251.6">Microchip Technology Drawing C04-23386 Rev B</text>
</g>
</svg>
